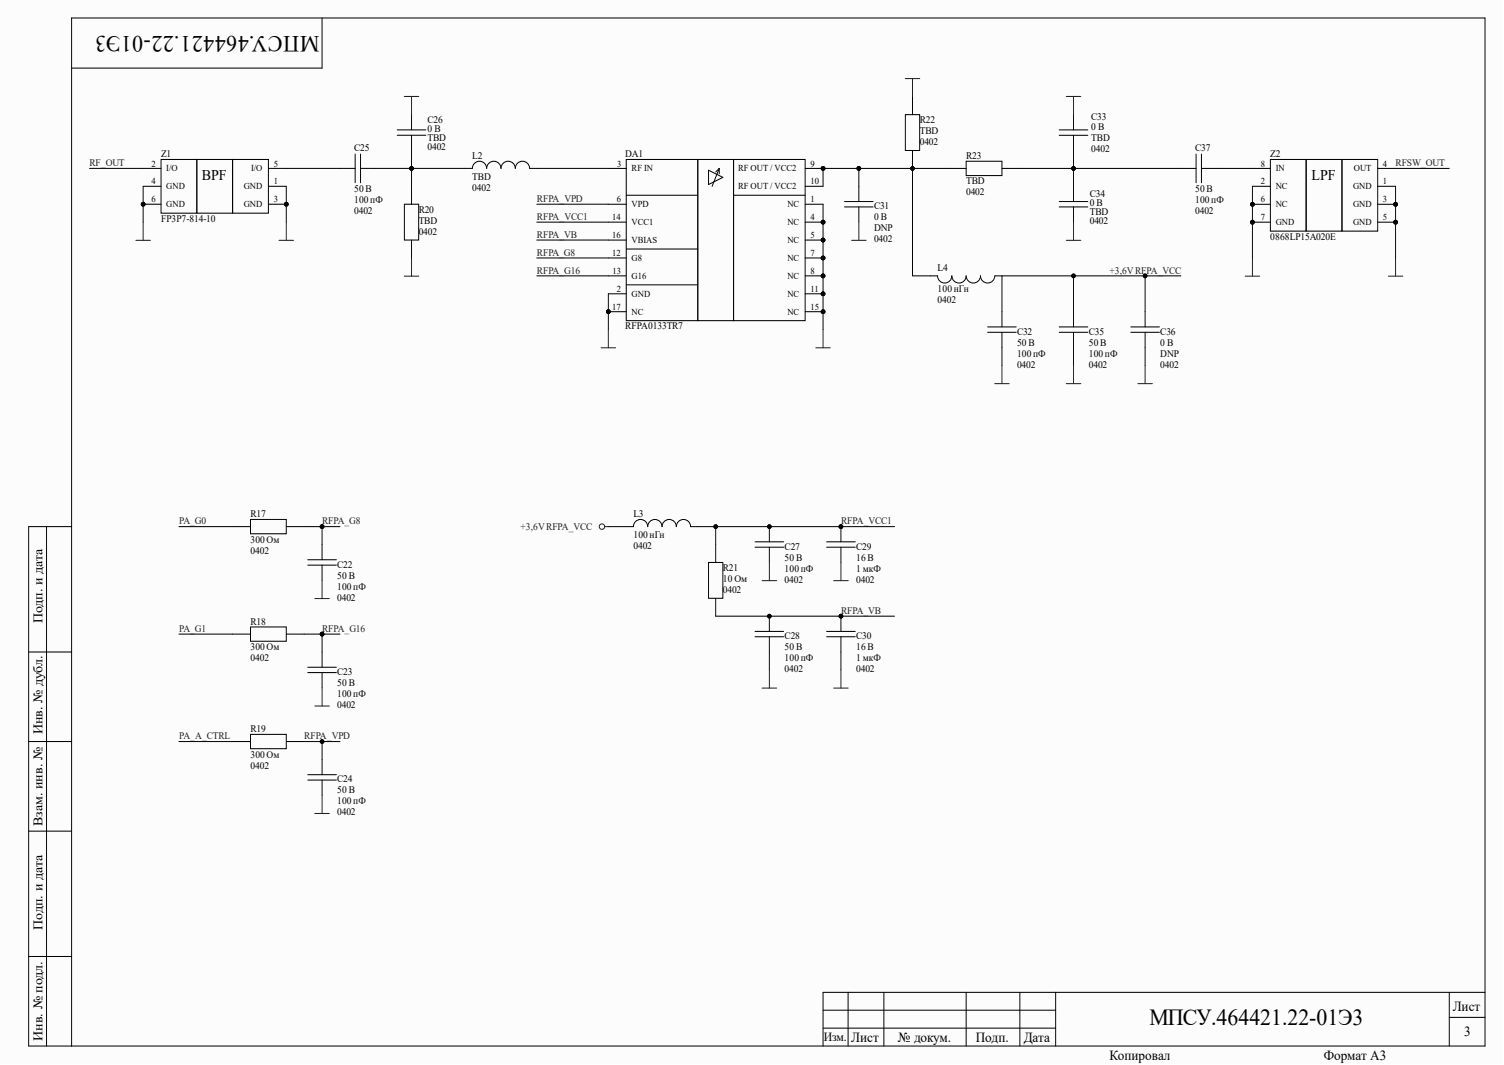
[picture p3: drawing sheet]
<svg xmlns="http://www.w3.org/2000/svg" width="420mm" height="297mm" viewBox="0 0 420 297" stroke-linecap="round" stroke-linejoin="round" font-family="sans-serif">
<g fill="#fcfcfc">
<path d="M0 0h419.5v296.7h-419.5z" fill-rule="evenodd"/>
<path d="M0 0h419.5v296.7h-419.5z" fill-rule="evenodd"/>
</g>
<g fill="none" stroke="#000" stroke-width=".28">
<path d="M89.9 5v14h-69.9M13 146.9v144.9M20 146.9h-12v144.9h406.5v-286.8h-394.5v286.8M8 181.9h12M8 206.8h12M8 231.8h12M8 266.8h12M236.7 276.8v15M246.7 276.8v15M269.7 276.8v15M284.7 276.8v15M294.7 276.8v15"/>
<path d="M404.5 276.8v15M414.5 276.8h-184.8v15M229.7 281.8h65M229.7 286.8h65M404.5 283.8h10"/>
</g>
<circle cx="389.5" cy="57" r=".51" fill="#030303"/>
<circle cx="389.5" cy="57" r=".51" fill="none" stroke="#030303" stroke-width=".28"/>
<circle cx="389.5" cy="62" r=".51" fill="#030303"/>
<circle cx="389.5" cy="62" r=".51" fill="none" stroke="#030303" stroke-width=".28"/>
<circle cx="349.6" cy="57" r=".51" fill="#030303"/>
<circle cx="349.6" cy="57" r=".51" fill="none" stroke="#030303" stroke-width=".28"/>
<circle cx="349.6" cy="62" r=".51" fill="#030303"/>
<circle cx="349.6" cy="62" r=".51" fill="none" stroke="#030303" stroke-width=".28"/>
<path d="M349.6 52h5M384.6 52h4.9M384.6 57h4.9" fill="none" stroke="#000" stroke-width=".28"/>
<circle cx="389.5" cy="57" r=".51" fill="#030303"/>
<circle cx="389.5" cy="57" r=".51" fill="none" stroke="#030303" stroke-width=".28"/>
<path d="M384.6 47h4.9M384.6 62h4.9" fill="none" stroke="#000" stroke-width=".28"/>
<circle cx="389.5" cy="62" r=".51" fill="#030303"/>
<circle cx="389.5" cy="62" r=".51" fill="none" stroke="#030303" stroke-width=".28"/>
<path d="M349.6 57h5" fill="none" stroke="#000" stroke-width=".28"/>
<circle cx="349.6" cy="57" r=".51" fill="#030303"/>
<circle cx="349.6" cy="57" r=".51" fill="none" stroke="#030303" stroke-width=".28"/>
<path d="M349.6 62h5" fill="none" stroke="#000" stroke-width=".28"/>
<circle cx="349.6" cy="62" r=".51" fill="#030303"/>
<circle cx="349.6" cy="62" r=".51" fill="none" stroke="#030303" stroke-width=".28"/>
<path d="M349.6 47h5M354.6 44.5h10v20h-10zM364.6 44.5h10v20h-10zM374.6 44.5h10v20h-10z" fill="none" stroke="#000" stroke-width=".28"/>
<circle cx="229.7" cy="62" r=".51" fill="#030303"/>
<circle cx="229.7" cy="62" r=".51" fill="none" stroke="#030303" stroke-width=".28"/>
<circle cx="229.7" cy="67" r=".51" fill="#030303"/>
<circle cx="229.7" cy="67" r=".51" fill="none" stroke="#030303" stroke-width=".28"/>
<circle cx="229.7" cy="72" r=".51" fill="#030303"/>
<circle cx="229.7" cy="72" r=".51" fill="none" stroke="#030303" stroke-width=".28"/>
<circle cx="229.7" cy="76.9" r=".51" fill="#030303"/>
<circle cx="229.7" cy="76.9" r=".51" fill="none" stroke="#030303" stroke-width=".28"/>
<circle cx="229.7" cy="47" r=".51" fill="#030303"/>
<circle cx="229.7" cy="47" r=".51" fill="none" stroke="#030303" stroke-width=".28"/>
<circle cx="229.7" cy="81.9" r=".51" fill="#030303"/>
<circle cx="229.7" cy="81.9" r=".51" fill="none" stroke="#030303" stroke-width=".28"/>
<circle cx="229.7" cy="86.9" r=".51" fill="#030303"/>
<circle cx="229.7" cy="86.9" r=".51" fill="none" stroke="#030303" stroke-width=".28"/>
<circle cx="169.8" cy="86.9" r=".51" fill="#030303"/>
<circle cx="169.8" cy="86.9" r=".51" fill="none" stroke="#030303" stroke-width=".28"/>
<path d="M169.8 47h5M224.7 57h5M224.7 62h5M169.8 81.9h5" fill="none" stroke="#000" stroke-width=".28"/>
<circle cx="229.7" cy="62" r=".51" fill="#030303"/>
<circle cx="229.7" cy="62" r=".51" fill="none" stroke="#030303" stroke-width=".28"/>
<path d="M224.7 67h5" fill="none" stroke="#000" stroke-width=".28"/>
<circle cx="229.7" cy="67" r=".51" fill="#030303"/>
<circle cx="229.7" cy="67" r=".51" fill="none" stroke="#030303" stroke-width=".28"/>
<path d="M169.8 57h5M224.7 71.9h5" fill="none" stroke="#000" stroke-width=".28"/>
<circle cx="229.7" cy="72" r=".51" fill="#030303"/>
<circle cx="229.7" cy="72" r=".51" fill="none" stroke="#030303" stroke-width=".28"/>
<path d="M224.7 76.9h5" fill="none" stroke="#000" stroke-width=".28"/>
<circle cx="229.7" cy="76.9" r=".51" fill="#030303"/>
<circle cx="229.7" cy="76.9" r=".51" fill="none" stroke="#030303" stroke-width=".28"/>
<path d="M224.7 47h5" fill="none" stroke="#000" stroke-width=".28"/>
<circle cx="229.7" cy="47" r=".51" fill="#030303"/>
<circle cx="229.7" cy="47" r=".51" fill="none" stroke="#030303" stroke-width=".28"/>
<path d="M224.7 52h5M224.7 81.9h5" fill="none" stroke="#000" stroke-width=".28"/>
<circle cx="229.7" cy="81.9" r=".51" fill="#030303"/>
<circle cx="229.7" cy="81.9" r=".51" fill="none" stroke="#030303" stroke-width=".28"/>
<path d="M169.8 71.9h5M169.8 76.9h5M169.8 62h5M224.7 86.9h5" fill="none" stroke="#000" stroke-width=".28"/>
<circle cx="229.7" cy="86.9" r=".51" fill="#030303"/>
<circle cx="229.7" cy="86.9" r=".51" fill="none" stroke="#030303" stroke-width=".28"/>
<path d="M169.8 67h5M169.8 86.9h5" fill="none" stroke="#000" stroke-width=".28"/>
<circle cx="169.8" cy="86.9" r=".51" fill="#030303"/>
<circle cx="169.8" cy="86.9" r=".51" fill="none" stroke="#030303" stroke-width=".28"/>
<path d="M174.8 44.5h20v44.9h-20zM174.8 54.5h20M194.8 44.5h10v44.9h-10zM197.8 47.5l4 2-4 2zM200.8 47l-2 5M200.8 47v1.5M200.8 47l-1 1M204.8 44.5h19.9v44.9h-19.9zM204.8 54.5h19.9M174.8 69.5h20M174.8 79.4h20" fill="none" stroke="#000" stroke-width=".28"/>
<circle cx="79.9" cy="57" r=".51" fill="#030303"/>
<circle cx="79.9" cy="57" r=".51" fill="none" stroke="#030303" stroke-width=".28"/>
<circle cx="40" cy="57" r=".51" fill="#030303"/>
<circle cx="40" cy="57" r=".51" fill="none" stroke="#030303" stroke-width=".28"/>
<path d="M74.9 52h5M74.9 57h5" fill="none" stroke="#000" stroke-width=".28"/>
<circle cx="79.9" cy="57" r=".51" fill="#030303"/>
<circle cx="79.9" cy="57" r=".51" fill="none" stroke="#030303" stroke-width=".28"/>
<path d="M40 47h5M40 57h5M45 44.5h9.9v15h-9.9zM54.9 44.5h10v15h-10zM64.9 44.5h10v15h-10zM74.9 47h5" fill="none" stroke="#000" stroke-width=".28"/>
<circle cx="40" cy="57" r=".51" fill="#030303"/>
<circle cx="40" cy="57" r=".51" fill="none" stroke="#030303" stroke-width=".28"/>
<g fill="none" stroke="#000" stroke-width=".28">
<path d="M110.9 36.2h8M110.9 37.7h8M114.9 32v4.2M114.9 37.7v4.3M40 52h5M94.9 47h4.2M99.1 43v8M100.6 43v8M100.6 47h4.3M112.9 57h4v10h-4zM114.9 52v5M129.9 47h1.9a2 2 0 0 1 2-2 2 2 0 0 1 2 2 2 2 0 0 1 2-2 2 2 0 0 1 2 2 2 2 0 0 1 2-2 2 2 0 0 1 2 2 2 2 0 0 1 2-2 2 2 0 0 1 2 2h2"/>
<path d="M235.7 57.7h8M235.7 56.2h8M239.7 52v4.2M239.7 57.7v4.3M295.7 57.7h7.9M295.7 56.2h7.9M299.6 52v4.2M299.6 57.7v4.3M329.6 47h4.3M333.9 43v8M335.4 47h4.2M335.4 43v8"/>
<path d="M114.9 67v4.9M275.7 92.7h8M275.7 91.2h8M279.7 86.9v4.3M279.7 92.7v4.2M295.7 92.7h7.9M295.7 91.2h7.9M299.6 86.9v4.3M299.6 92.7v4.2M315.6 92.7h8M315.6 91.2h8M319.6 86.9v4.3"/>
<path d="M319.6 92.7v4.2M64.9 146.9h5M69.9 144.9h10v4h-10zM79.9 146.9h5M85.9 156.1h8M85.9 157.6h8M89.9 151.9v4.2M89.9 157.6v4.3M64.9 176.9h5M69.9 174.9h10v4h-10zM79.9 176.9h5M85.9 186.1h8"/>
<path d="M85.9 187.6h8M89.9 181.9v4.2M89.9 187.6v4.2M64.9 206.8h5M69.9 204.8h10v4h-10zM79.9 206.8h5M85.9 216.1h8M85.9 217.6h8M89.9 211.8v4.3M89.9 217.6v4.2"/>
</g>
<g fill="none" stroke="#202020" stroke-width=".28">
<path d="M112.8 26.9h4.1M114.9 26.9v5.1M37.9 67h4.1M40 62v5M77.9 67h4M79.9 62v5M112.8 77h4.1M114.9 71.9v5.1M237.7 67h4.1M239.7 62v5M297.6 67h4.1M299.6 62v5"/>
<path d="M347.6 77h4M349.6 71.9v5.1M387.5 77h4.1M389.5 71.9v5.1M167.8 97h4M169.8 91.9v5.1M277.6 107h4.1M279.7 101.9v5.1M297.6 107h4.1M299.6 101.9v5.1M317.6 107h4.1M319.6 101.9v5.1"/>
<path d="M87.9 166.9h4M89.9 161.9v5M87.9 196.9h4M89.9 191.8v5.1M87.9 226.9h4M89.9 221.8v5.1"/>
</g>
<circle cx="89.9" cy="146.9" r=".51" fill="#030303"/>
<circle cx="89.9" cy="146.9" r=".51" fill="none" stroke="#030303" stroke-width=".28"/>
<circle cx="89.9" cy="176.9" r=".51" fill="#030303"/>
<circle cx="89.9" cy="176.9" r=".51" fill="none" stroke="#030303" stroke-width=".28"/>
<circle cx="214.7" cy="171.9" r=".51" fill="#030303"/>
<circle cx="214.7" cy="171.9" r=".51" fill="none" stroke="#030303" stroke-width=".28"/>
<path d="M210.8 176.1h7.9M210.8 177.6h7.9M214.7 171.9v4.2" fill="none" stroke="#000" stroke-width=".28"/>
<circle cx="214.7" cy="171.9" r=".51" fill="#030303"/>
<circle cx="214.7" cy="171.9" r=".51" fill="none" stroke="#030303" stroke-width=".28"/>
<path d="M214.7 177.6v4.3" fill="none" stroke="#000" stroke-width=".28"/>
<circle cx="214.7" cy="146.9" r=".51" fill="#030303"/>
<circle cx="214.7" cy="146.9" r=".51" fill="none" stroke="#030303" stroke-width=".28"/>
<path d="M210.8 151.1h7.9M210.8 152.6h7.9M214.7 146.9v4.2" fill="none" stroke="#000" stroke-width=".28"/>
<circle cx="214.7" cy="146.9" r=".51" fill="#030303"/>
<circle cx="214.7" cy="146.9" r=".51" fill="none" stroke="#030303" stroke-width=".28"/>
<path d="M214.7 152.6v4.3" fill="none" stroke="#000" stroke-width=".28"/>
<circle cx="234.7" cy="146.9" r=".51" fill="#030303"/>
<circle cx="234.7" cy="146.9" r=".51" fill="none" stroke="#030303" stroke-width=".28"/>
<path d="M230.7 151.1h8M230.7 152.6h8M234.7 146.9v4.2" fill="none" stroke="#000" stroke-width=".28"/>
<circle cx="234.7" cy="146.9" r=".51" fill="#030303"/>
<circle cx="234.7" cy="146.9" r=".51" fill="none" stroke="#030303" stroke-width=".28"/>
<path d="M234.7 152.6v4.3" fill="none" stroke="#000" stroke-width=".28"/>
<circle cx="234.7" cy="171.9" r=".51" fill="#030303"/>
<circle cx="234.7" cy="171.9" r=".51" fill="none" stroke="#030303" stroke-width=".28"/>
<path d="M230.7 176.1h8M230.7 177.6h8M234.7 171.9v4.2" fill="none" stroke="#000" stroke-width=".28"/>
<circle cx="234.7" cy="171.9" r=".51" fill="#030303"/>
<circle cx="234.7" cy="171.9" r=".51" fill="none" stroke="#030303" stroke-width=".28"/>
<path d="M197.8 156.9h4v10h-4zM199.8 151.9v5M199.8 166.9v5M234.7 177.6v4.3" fill="none" stroke="#000" stroke-width=".28"/>
<path d="M214.7 156.9v5.1M234.7 156.9v5.1M212.7 162h4.1M232.7 162h4.1M212.7 191.9h4.1M214.7 186.8v5.1M232.7 191.9h4.1M234.7 186.8v5.1" fill="none" stroke="#202020" stroke-width=".28"/>
<circle cx="234.7" cy="146.9" r=".51" fill="#030303"/>
<circle cx="234.7" cy="146.9" r=".51" fill="none" stroke="#030303" stroke-width=".28"/>
<circle cx="234.7" cy="171.9" r=".51" fill="#030303"/>
<circle cx="234.7" cy="171.9" r=".51" fill="none" stroke="#030303" stroke-width=".28"/>
<path d="M259.7 76.9h2a2 2 0 0 0 2 2 2 2 0 0 0 2-2 2 2 0 0 0 2 2 2 2 0 0 0 2-2 2 2 0 0 0 2 2 2 2 0 0 0 2-2 2 2 0 0 0 2 2 2 2 0 0 0 2-2h2M174.8 146.9h2a2 2 0 0 1 2-2 2 2 0 0 1 2 2 2 2 0 0 1 2-2 2 2 0 0 1 2 2 1.99 1.99 0 0 1 2-2 1.99 1.99 0 0 1 2 2 2 2 0 0 1 2-2 2 2 0 0 1 2 2h2" fill="none" stroke="#000" stroke-width=".28"/>
<g fill="none" stroke="#202020" stroke-width=".28">
<path d="M168.8 146.9h1"/>
<circle cx="168" cy="146.9" r=".76"/>
</g>
<circle cx="239.7" cy="47" r=".51" fill="#030303"/>
<g fill="none" stroke="#030303" stroke-width=".28">
<path d="M79.9 52v10M79.9 47h15"/>
<circle cx="239.7" cy="47" r=".51"/>
</g>
<path d="M252.7 21.9h4M254.7 21.9v5.1M297.6 26.9h4.1M299.6 26.9v5.1M227.7 97h4.1M229.7 91.9v5.1" fill="none" stroke="#202020" stroke-width=".28"/>
<path d="M252.7 32h4v10h-4zM254.7 27v5M295.7 36.2h7.9M295.7 37.7h7.9M299.6 32v4.2M299.6 37.7v4.3M254.7 42v5M264.7 47h5M269.7 45h10v4h-10zM279.7 47h5" fill="none" stroke="#000" stroke-width=".28"/>
<circle cx="79.9" cy="57" r=".51" fill="#030303"/>
<g fill="none" stroke="#030303" stroke-width=".28">
<path d="M40 52v10"/>
<circle cx="79.9" cy="57" r=".51"/>
</g>
<circle cx="40" cy="57" r=".51" fill="#030303"/>
<g fill="none" stroke="#030303" stroke-width=".28">
<path d="M25 47h15M104.9 47h10v5"/>
<circle cx="40" cy="57" r=".51"/>
</g>
<circle cx="114.9" cy="47" r=".51" fill="#030303"/>
<g fill="none" stroke="#030303" stroke-width=".28">
<path d="M114.9 47h15"/>
<circle cx="114.9" cy="47" r=".51"/>
</g>
<circle cx="114.9" cy="47" r=".51" fill="#030303"/>
<g fill="none" stroke="#030303" stroke-width=".28">
<path d="M114.9 42v5M149.8 47h20"/>
<circle cx="114.9" cy="47" r=".51"/>
</g>
<circle cx="114.9" cy="47" r=".51" fill="#030303"/>
<g fill="none" stroke="#030303" stroke-width=".28">
<path d="M349.6 52v19.9"/>
<circle cx="114.9" cy="47" r=".51"/>
</g>
<circle cx="349.6" cy="57" r=".51" fill="#030303"/>
<circle cx="349.6" cy="57" r=".51" fill="none" stroke="#030303" stroke-width=".28"/>
<circle cx="349.6" cy="62" r=".51" fill="#030303"/>
<g fill="none" stroke="#030303" stroke-width=".28">
<path d="M299.6 86.9v-10h20v10"/>
<circle cx="349.6" cy="62" r=".51"/>
</g>
<circle cx="299.6" cy="76.9" r=".51" fill="#030303"/>
<circle cx="299.6" cy="76.9" r=".51" fill="none" stroke="#030303" stroke-width=".28"/>
<circle cx="319.6" cy="76.9" r=".51" fill="#030303"/>
<g fill="none" stroke="#030303" stroke-width=".28">
<path d="M299.6 76.9h-19.9v10"/>
<circle cx="319.6" cy="76.9" r=".51"/>
</g>
<circle cx="299.6" cy="76.9" r=".51" fill="#030303"/>
<g fill="none" stroke="#030303" stroke-width=".28">
<path d="M319.6 76.9h10M279.7 96.9v5M299.6 96.9v5M319.6 96.9v5"/>
<circle cx="299.6" cy="76.9" r=".51"/>
</g>
<circle cx="319.6" cy="76.9" r=".51" fill="#030303"/>
<g fill="none" stroke="#030303" stroke-width=".28">
<path d="M149.8 57h20M339.6 47h10M149.8 67h20M149.8 62h20M149.8 76.9h20M149.8 71.9h20M84.9 146.9h5v5"/>
<circle cx="319.6" cy="76.9" r=".51"/>
</g>
<circle cx="89.9" cy="146.9" r=".51" fill="#030303"/>
<g fill="none" stroke="#030303" stroke-width=".28">
<path d="M49.9 146.9h15M84.9 176.9h5v5"/>
<circle cx="89.9" cy="146.9" r=".51"/>
</g>
<circle cx="89.9" cy="176.9" r=".51" fill="#030303"/>
<g fill="none" stroke="#030303" stroke-width=".28">
<path d="M89.9 176.9h5"/>
<circle cx="89.9" cy="176.9" r=".51"/>
</g>
<circle cx="89.9" cy="176.9" r=".51" fill="#030303"/>
<g fill="none" stroke="#030303" stroke-width=".28">
<path d="M49.9 176.9h15M84.9 206.8h5v5"/>
<circle cx="89.9" cy="176.9" r=".51"/>
</g>
<circle cx="89.9" cy="206.8" r=".51" fill="#030303"/>
<g fill="none" stroke="#030303" stroke-width=".28">
<path d="M89.9 206.8h5"/>
<circle cx="89.9" cy="206.8" r=".51"/>
</g>
<circle cx="89.9" cy="206.8" r=".51" fill="#030303"/>
<g fill="none" stroke="#030303" stroke-width=".28">
<path d="M89.9 146.9h5M49.9 206.8h15"/>
<circle cx="89.9" cy="206.8" r=".51"/>
</g>
<circle cx="89.9" cy="146.9" r=".51" fill="#030303"/>
<g fill="none" stroke="#030303" stroke-width=".28">
<path d="M249.7 146.9h-49.9v5"/>
<circle cx="89.9" cy="146.9" r=".51"/>
</g>
<circle cx="199.8" cy="146.9" r=".51" fill="#030303"/>
<g fill="none" stroke="#030303" stroke-width=".28">
<path d="M194.8 146.9h5M214.7 181.9v4.9M234.7 181.9v4.9"/>
<circle cx="199.8" cy="146.9" r=".51"/>
</g>
<circle cx="199.8" cy="146.9" r=".51" fill="#030303"/>
<g fill="none" stroke="#030303" stroke-width=".28">
<path d="M389.5 52v19.9M169.8 146.9h5M199.8 171.9h49.9"/>
<circle cx="199.8" cy="146.9" r=".51"/>
</g>
<circle cx="389.5" cy="62" r=".51" fill="#030303"/>
<circle cx="389.5" cy="62" r=".51" fill="none" stroke="#030303" stroke-width=".28"/>
<circle cx="389.5" cy="57" r=".51" fill="#030303"/>
<g fill="none" stroke="#030303" stroke-width=".28">
<path d="M389.5 47h15M169.8 81.9v10"/>
<circle cx="389.5" cy="57" r=".51"/>
</g>
<circle cx="169.8" cy="86.9" r=".51" fill="#030303"/>
<g fill="none" stroke="#030303" stroke-width=".28">
<path d="M229.7 57v34.9"/>
<circle cx="169.8" cy="86.9" r=".51"/>
</g>
<circle cx="229.7" cy="86.9" r=".51" fill="#030303"/>
<circle cx="229.7" cy="86.9" r=".51" fill="none" stroke="#030303" stroke-width=".28"/>
<circle cx="229.7" cy="81.9" r=".51" fill="#030303"/>
<circle cx="229.7" cy="81.9" r=".51" fill="none" stroke="#030303" stroke-width=".28"/>
<circle cx="229.7" cy="76.9" r=".51" fill="#030303"/>
<circle cx="229.7" cy="76.9" r=".51" fill="none" stroke="#030303" stroke-width=".28"/>
<circle cx="229.7" cy="72" r=".51" fill="#030303"/>
<circle cx="229.7" cy="72" r=".51" fill="none" stroke="#030303" stroke-width=".28"/>
<circle cx="229.7" cy="67" r=".51" fill="#030303"/>
<circle cx="229.7" cy="67" r=".51" fill="none" stroke="#030303" stroke-width=".28"/>
<circle cx="229.7" cy="62" r=".51" fill="#030303"/>
<g fill="none" stroke="#030303" stroke-width=".28">
<path d="M239.7 47v5"/>
<circle cx="229.7" cy="62" r=".51"/>
</g>
<circle cx="239.7" cy="47" r=".51" fill="#030303"/>
<g fill="none" stroke="#030303" stroke-width=".28">
<path d="M299.6 42v5"/>
<circle cx="239.7" cy="47" r=".51"/>
</g>
<circle cx="299.6" cy="47" r=".51" fill="#030303"/>
<g fill="none" stroke="#030303" stroke-width=".28">
<path d="M284.7 47h44.9"/>
<circle cx="299.6" cy="47" r=".51"/>
</g>
<circle cx="299.6" cy="47" r=".51" fill="#030303"/>
<g fill="none" stroke="#030303" stroke-width=".28">
<path d="M299.6 47v5"/>
<circle cx="299.6" cy="47" r=".51"/>
</g>
<circle cx="299.6" cy="47" r=".51" fill="#030303"/>
<g fill="none" stroke="#030303" stroke-width=".28">
<path d="M264.7 47h-35v5"/>
<circle cx="299.6" cy="47" r=".51"/>
</g>
<circle cx="229.7" cy="47" r=".51" fill="#030303"/>
<circle cx="229.7" cy="47" r=".51" fill="none" stroke="#030303" stroke-width=".28"/>
<circle cx="239.7" cy="47" r=".51" fill="#030303"/>
<circle cx="239.7" cy="47" r=".51" fill="none" stroke="#030303" stroke-width=".28"/>
<circle cx="254.7" cy="47" r=".51" fill="#030303"/>
<g fill="none" stroke="#030303" stroke-width=".28">
<path d="M254.7 47v29.9h5"/>
<circle cx="254.7" cy="47" r=".51"/>
</g>
<circle cx="254.7" cy="47" r=".51" fill="#030303"/>
<circle cx="254.7" cy="47" r=".51" fill="none" stroke="#030303" stroke-width=".28"/>
<g font-size="6.4">
<text x="89.2" y="9.9" transform="rotate(-180 89.2 9.9)">МПСУ.464421.22-01Э3</text>
<text x="320.8" y="285.9">МПСУ.464421.22-01Э3</text>
</g>
<g font-size="4.1">
<text x="56.3" y="50.3">BPF</text>
<text x="366.1" y="50.3">LPF</text>
</g>
<g font-size="3.9">
<text x="405.5" y="282.1">Лист</text>
<text x="237.6" y="290.6">Лист</text>
<text x="250.6" y="290.6">№ докум.</text>
<text x="272.4" y="290.6">Подп.</text>
<text x="285.7" y="290.6">Дата</text>
<text x="408.7" y="289">3</text>
<text x="309.7" y="295.6">Копировал</text>
<text x="369.5" y="295.6">Формат А3</text>
</g>
<g font-size="3.7">
<text x="11.8" y="173.8" transform="rotate(-90 11.8 173.8)">Подп. и дата</text>
<text x="11.8" y="204.8" transform="rotate(-90 11.8 204.8)">Инв. № дубл.</text>
<text x="11.8" y="230.3" transform="rotate(-90 11.8 230.3)">Взам. инв. №</text>
<text x="11.8" y="259.3" transform="rotate(-90 11.8 259.3)">Подп. и дата</text>
<text x="11.8" y="290.3" transform="rotate(-90 11.8 290.3)">Инв. № подл.</text>
</g>
<text font-size="3.5" x="229.9" y="290.4">Изм.</text>
<g font-size="2.8">
<text x="119.3" y="34.3">C26</text>
<text x="256.7" y="34.4">R22</text>
<text x="304.6" y="33.4">C33</text>
<text x="119.3" y="36.9">0 В</text>
<text x="119.3" y="39.4">TBD</text>
<text x="119.3" y="41.9">0402</text>
<text x="256.7" y="37.5">TBD</text>
<text x="256.7" y="40.5">0402</text>
<text x="304.6" y="36.4">0 В</text>
<text x="304.6" y="39.4">TBD</text>
<text x="45" y="43.9">Z1</text>
<text x="98.9" y="42.1">C25</text>
<text x="131.8" y="44.4">L2</text>
<text x="174.5" y="43.9">DA1</text>
<text x="269.7" y="44.4">R23</text>
<text x="304.6" y="42.4">0402</text>
<text x="333.6" y="42.1">C37</text>
<text x="354.6" y="43.9">Z2</text>
<text x="98.9" y="53.6">50 В</text>
<text x="131.8" y="50.2">TBD</text>
<text x="131.8" y="53.2">0402</text>
<text x="269.7" y="51.4">TBD</text>
<text x="333.6" y="53.6">50 В</text>
<text x="98.9" y="56.7">100пФ</text>
<text x="98.9" y="59.7">0402</text>
<text x="116.9" y="59.4">R20</text>
<text x="244" y="58.4">C31</text>
<text x="269.7" y="54.5">0402</text>
<text x="304.2" y="57.4">0 В</text>
<text x="304.2" y="59.9">TBD</text>
<text x="304.2" y="54.9">C34</text>
<text x="333.6" y="56.7">100пФ</text>
<text x="333.6" y="59.7">0402</text>
<text x="45" y="61.9">FP3P7-814-10</text>
<text x="116.9" y="62.4">TBD</text>
<text x="116.9" y="65.5">0402</text>
<text x="244" y="61.4">0 В</text>
<text x="244" y="64.5">DNP</text>
<text x="304.2" y="62.3">0402</text>
<text x="244" y="67.5">0402</text>
<text x="354.6" y="66.9">0868LP15A020E</text>
<text x="261.7" y="75.6">L4</text>
<text x="261.7" y="81.4">100нГн</text>
<text x="261.7" y="84.4">0402</text>
<text x="174.5" y="91.9">RFPA0133TR7</text>
<text x="283.9" y="93.4">C32</text>
<text x="303.9" y="93.4">C35</text>
<text x="323.9" y="93.4">C36</text>
<text x="283.9" y="96.4">50 В</text>
<text x="283.9" y="99.5">100пФ</text>
<text x="303.9" y="96.4">50 В</text>
<text x="303.9" y="99.5">100пФ</text>
<text x="323.9" y="96.4">0 В</text>
<text x="323.9" y="99.5">DNP</text>
<text x="283.9" y="102.5">0402</text>
<text x="303.9" y="102.5">0402</text>
<text x="323.9" y="102.5">0402</text>
<text x="69.9" y="144.3">R17</text>
<text x="176.8" y="144.3">L3</text>
<text x="69.9" y="151.3">300Ом</text>
<text x="69.9" y="154.4">0402</text>
<text x="176.8" y="150.1">100нГн</text>
<text x="176.8" y="153.1">0402</text>
<text x="219" y="153.4">C27</text>
<text x="239" y="153.4">C29</text>
<text x="94.1" y="161.4">50 В</text>
<text x="94.1" y="158.4">C22</text>
<text x="201.8" y="159.3">R21</text>
<text x="219" y="156.4">50 В</text>
<text x="219" y="159.5">100пФ</text>
<text x="239" y="156.4">16 В</text>
<text x="239" y="159.5">1 мкФ</text>
<text x="94.1" y="164.4">100пФ</text>
<text x="94.1" y="167.5">0402</text>
<text x="201.8" y="162.3">10 Ом</text>
<text x="201.8" y="165.4">0402</text>
<text x="219" y="162.5">0402</text>
<text x="239" y="162.5">0402</text>
<text x="69.9" y="174.3">R18</text>
<text x="219" y="178.3">C28</text>
<text x="239" y="178.3">C30</text>
<text x="69.9" y="181.3">300Ом</text>
<text x="69.9" y="184.3">0402</text>
<text x="219" y="181.4">50 В</text>
<text x="219" y="184.4">100пФ</text>
<text x="239" y="181.4">16 В</text>
<text x="239" y="184.4">1 мкФ</text>
<text x="94.1" y="191.3">50 В</text>
<text x="94.1" y="188.3">C23</text>
<text x="219" y="187.5">0402</text>
<text x="239" y="187.5">0402</text>
<text x="94.1" y="194.4">100пФ</text>
<text x="94.1" y="197.4">0402</text>
<text x="69.9" y="204.2">R19</text>
<text x="69.9" y="211.3">300Ом</text>
<text x="69.9" y="214.4">0402</text>
<text x="94.1" y="221.3">50 В</text>
<text x="94.1" y="218.2">C24</text>
<text x="94.1" y="224.3">100пФ</text>
<text x="94.1" y="227.4">0402</text>
</g>
<g font-size="2.8" fill="#202020">
<text x="24.9" y="46.4">RF_OUT</text>
<text x="389.5" y="46.4">RFSW_OUT</text>
<text x="149.8" y="56.3">RFPA_VPD</text>
<text x="149.8" y="61.3">RFPA_VСС1</text>
<text x="149.8" y="66.3">RFPA_VB</text>
<text x="149.8" y="71.3">RFPA_G8</text>
<text x="149.8" y="76.4">RFPA_G16</text>
<text x="309.7" y="76.4">+3,6VRFPA_VCC</text>
<text x="50" y="146.3">PA_G0</text>
<text x="89.9" y="146.3">RFPA_G8</text>
<text x="145.3" y="147.8">+3,6VRFPA_VCC</text>
<text x="234.7" y="146.3">RFPA_VСС1</text>
<text x="234.7" y="171.3">RFPA_VB</text>
<text x="50" y="176.3">PA_G1</text>
<text x="89.9" y="176.3">RFPA_G16</text>
<text x="50" y="206.2">PA_A_CTRL</text>
<text x="84.9" y="206.2">RFPA_VPD</text>
</g>
<g font-size="2.5">
<text x="42.3" y="46.4">2</text>
<text x="46.4" y="47.8">I/O</text>
<text x="70.1" y="47.8">I/O</text>
<text x="76.4" y="46.4">5</text>
<text x="172.3" y="46.4">3</text>
<text x="176.3" y="47.8">RF IN</text>
<text x="206" y="47.8">RF OUT / VCC2</text>
<text x="226.2" y="46.4">9</text>
<text x="352" y="46.4">8</text>
<text x="356.1" y="47.8">IN</text>
<text x="377.9" y="47.8">OUT</text>
<text x="386" y="46.4">4</text>
<text x="42.3" y="51.4">4</text>
<text x="46.4" y="52.8">GND</text>
<text x="68.1" y="52.8">GND</text>
<text x="76.4" y="51.4">1</text>
<text x="206" y="52.8">RF OUT / VCC2</text>
<text x="226.2" y="51.4">10</text>
<text x="352" y="51.4">2</text>
<text x="356.1" y="52.8">NC</text>
<text x="377.7" y="52.8">GND</text>
<text x="386" y="51.4">1</text>
<text x="42.3" y="56.4">6</text>
<text x="46.4" y="57.8">GND</text>
<text x="68.1" y="57.8">GND</text>
<text x="76.4" y="56.4">3</text>
<text x="172.2" y="56.4">6</text>
<text x="176.3" y="57.8">VPD</text>
<text x="219.8" y="57.8">NC</text>
<text x="226.2" y="56.4">1</text>
<text x="352" y="56.4">6</text>
<text x="356.1" y="57.8">NC</text>
<text x="377.7" y="57.8">GND</text>
<text x="386" y="56.4">3</text>
<text x="170.9" y="61.4">14</text>
<text x="176.3" y="62.8">VCC1</text>
<text x="219.8" y="62.8">NC</text>
<text x="226.2" y="61.4">4</text>
<text x="352" y="61.4">7</text>
<text x="356.1" y="62.8">GND</text>
<text x="377.7" y="62.8">GND</text>
<text x="386" y="61.4">5</text>
<text x="170.9" y="71.4">12</text>
<text x="170.9" y="66.4">16</text>
<text x="176.3" y="67.8">VBIAS</text>
<text x="219.8" y="67.8">NC</text>
<text x="226.2" y="66.4">5</text>
<text x="226.2" y="71.4">7</text>
<text x="171" y="76.4">13</text>
<text x="176.3" y="72.8">G8</text>
<text x="176.3" y="77.8">G16</text>
<text x="219.8" y="72.8">NC</text>
<text x="219.8" y="77.8">NC</text>
<text x="226.2" y="76.4">8</text>
<text x="172.2" y="81.4">2</text>
<text x="176.3" y="82.8">GND</text>
<text x="219.8" y="82.8">NC</text>
<text x="226.2" y="81.4">11</text>
<text x="170.9" y="86.4">17</text>
<text x="176.3" y="87.8">NC</text>
<text x="219.8" y="87.8">NC</text>
<text x="226.2" y="86.4">15</text>
</g>
</svg>
